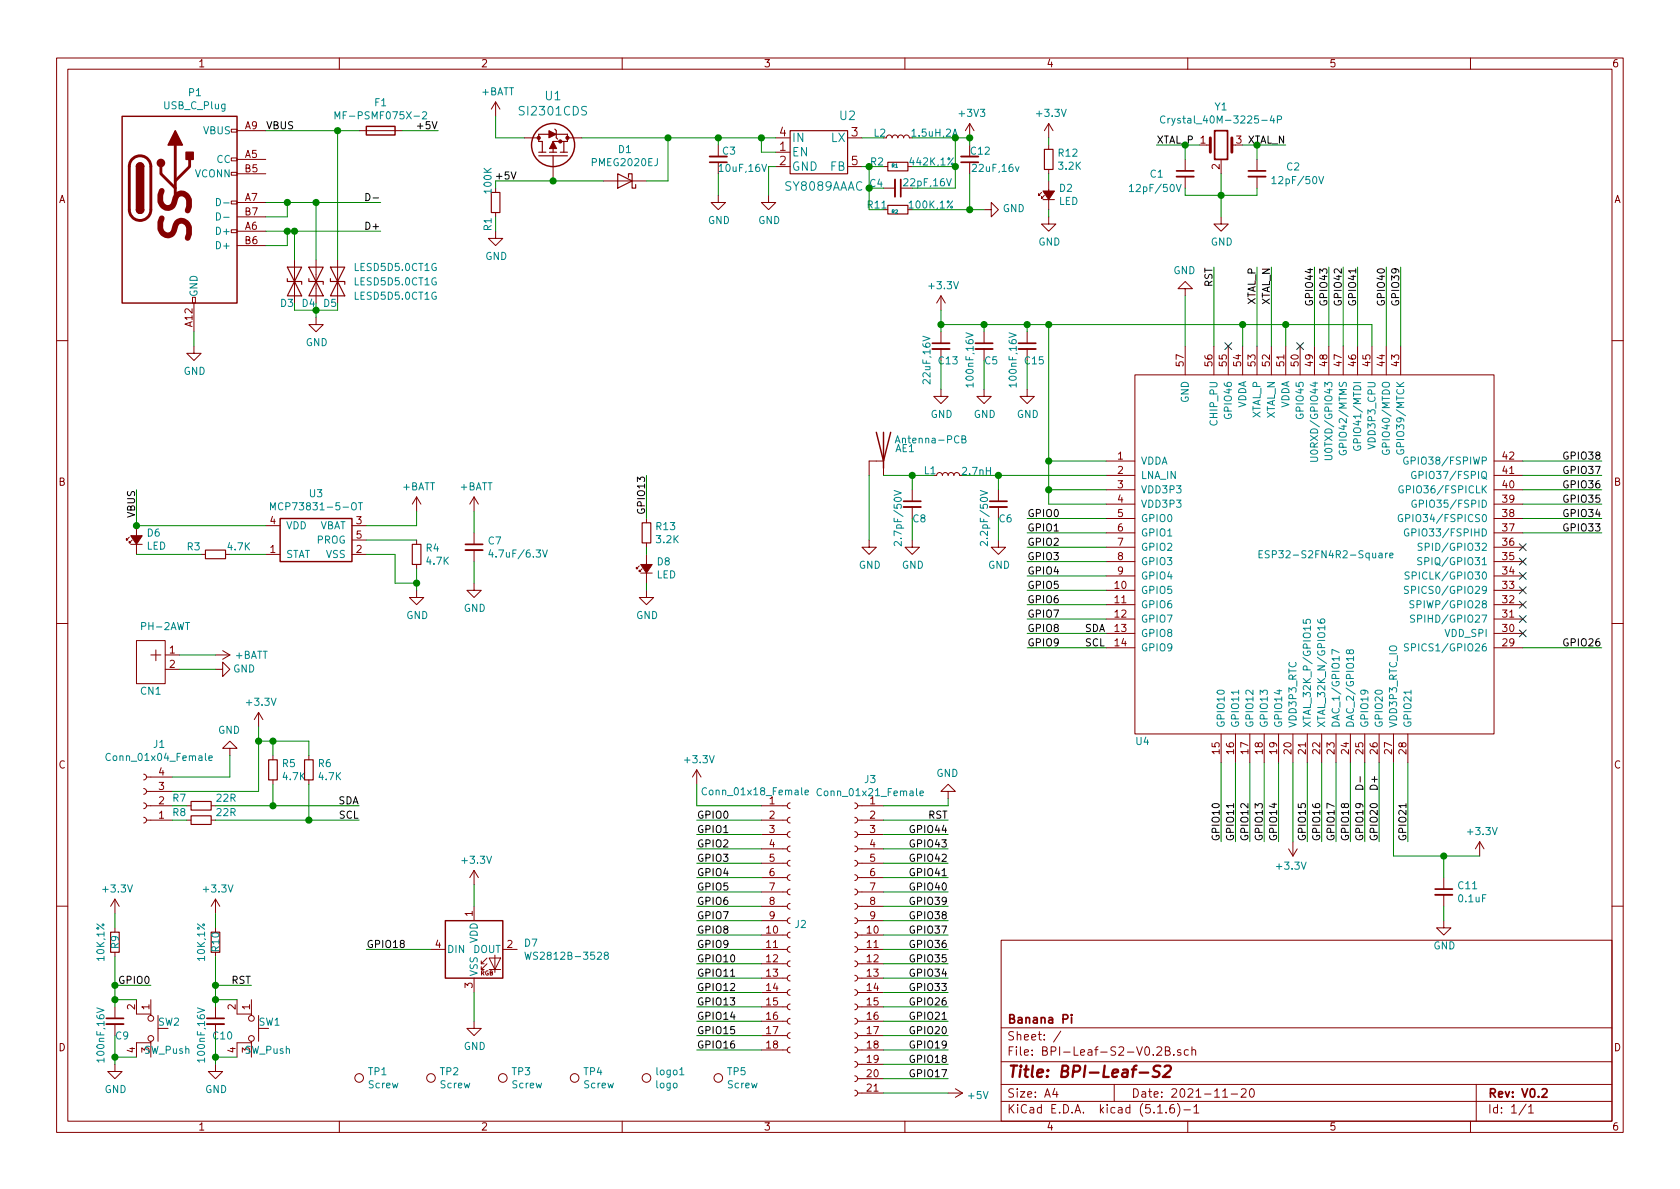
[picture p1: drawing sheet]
<svg xmlns="http://www.w3.org/2000/svg" width="297mm" height="210mm" viewBox="0 0 297 210" stroke-linecap="round" stroke-linejoin="round" font-family="sans-serif">
<g fill="none" stroke="#840000" stroke-width=".18">
<path d="M10 10.3h277v189.9h-277zM12 12.2h273v186.1h-273zM60 10.3v1.9M87.6 18l-.7 1.3M87.6 18v2.6M87.6 18l.8 1.3M110 10.3v1.9M160 10.3v1.9M210 10.3v1.9M260 10.3v1.9M40.9 35.6h1v.5h-1zM40.9 30.5h1v.5h-1z"/>
<path d="M40.9 27.9h1v.5h-1zM40.9 22.9h1v.5h-1zM41.9 23.1h5.1M41.9 28.2h5.1M41.9 35.8h5.1M41.9 30.7h5.1M41.9 38.3h5.1M63.5 23.1h7.6M87.6 33.3v.7M87.6 37.6v.7M92.7 24.4h2.5M97.8 29.5v2.5"/>
<path d="M100.3 24.4h2.6M106.7 32h7.6M127 34.5v1.3h1.3l-1.3 1.3-1.3-1.3h1.3M127 25.6v2.1M135.9 34.5v1.3h1.3l-1.3 1.3-1.3-1.3h1.3M137.2 29.5h2.5M137.2 24.4h2.5M137.2 26.9h2.5M149.9 29.5h2.5M149.9 24.4h2.5M156.2 29.5h.8M156.2 33.3h2"/>
<path d="M156.2 37.1h.8M156.7 24.4l.1-.4 .3-.1 .5 .1 .1 .4 .2-.4 .2-.1 .5 .1 .1 .4 .2-.4 .3-.1 .4 .1 .2 .4 .1-.4 .3-.1 .4 .1 .2 .4h.5M159.3 33.3h2M171.4 21.8l-.7 1.3M171.4 21.8v2.6M171.4 28.7v2M171.4 21.8l.8 1.3M174 37.1h1.3v-1.3l1.2 1.3-1.2 1.2v-1.2M184.1 34l-.5 .5v-.2v.2h.3M184.4 35.3h2M184.7 34.5l-.6 .5v-.2v.2h.3M185.4 38.3v1.3h1.3l-1.3 1.3-1.3-1.3h1.3"/>
<path d="M185.4 21.8l-.7 1.3M185.4 21.8v2.6M185.4 25.6v.8M185.4 30v.7M185.4 32v5.1M185.4 21.8l.8 1.3M209.5 28.2v2M209.5 31.2v2.1M213.4 25.6h.6M215.9 38.3v1.3h1.3l-1.3 1.3-1.3-1.3h1.3M215.9 28.2v2.5M217.8 25.6h.6"/>
<path d="M222.2 28.2v2M222.2 31.2v2.1M34 52.6h.5v1h-.5zM34.3 53.6v5.1M40.9 40.6h1v.5h-1zM41.9 40.9h5.1M41.9 43.4h5.1M52.1 46v7.6M55.9 56.1v1.3h1.2l-1.2 1.3-1.3-1.3h1.3M55.9 46v7.6M59.7 46v7.6M87.6 40.9v1.3h1.3l-1.3 1.2-1.2-1.2h1.2"/>
<path d="M166.4 52.3v2.6M166.4 58.7v2M166.4 52.3l-.8 1.3M166.4 52.3l.7 1.3M174 58.7v2M181.6 58.7v2M209.5 51h1.3l-1.3-1.2-1.2 1.2h1.2v1.3M10 60.2h2M34.3 61.2v1.3h1.3l-1.3 1.2-1.3-1.2h1.3M166.4 68.8v1.3h1.2l-1.2 1.3-1.3-1.3h1.3M166.4 61.7v2M174 68.8v1.3h1.3l-1.3 1.3-1.3-1.3h1.3"/>
<path d="M174 61.7v2M181.6 68.8v1.3h1.3l-1.3 1.3-1.3-1.3h1.3M181.6 61.7v2M200.7 66.3h63.5v63.5h-63.5zM209.5 61.2v5.1M214.6 61.2v5.1M217.2 61.2v5.1M219.7 61.2v5.1M222.2 61.2v5.1M224.8 61.2v5.1M227.3 61.2v5.1M229.9 61.2v5.1"/>
<path d="M232.4 61.2v5.1M234.9 61.2v5.1M237.5 61.2v5.1M240 61.2v5.1M242.6 61.2v5.1M245.1 61.2v5.1M247.6 61.2v5.1M285 60.2h2M22.9 95l-.5 .5v-.3v.3h.2M23.1 96.3h2M23.4 95.5l-.5 .5v-.2v.2h.2M24.1 93v5"/>
<path d="M35.6 98h.7M39.9 98h.7M47 98h2.5M47 93h2.5M62.2 98h2.6M62.2 93h2.6M62.2 95.5h2.6M73.7 87.9v2.5M73.7 95.5v.8M73.7 99.8v.8M73.7 87.9l-.8 1.2M73.7 87.9l.7 1.2"/>
<path d="M83.8 87.9l-.7 1.2M83.8 87.9v2.5M83.8 94.2v2.1M83.8 97.3v2M83.8 87.9l.8 1.2M114.3 91.7v.8M114.3 96v.8M114.3 98v5.1M153.7 81.5h1.2zM153.7 95.5v1.3h1.2l-1.2 1.2-1.3-1.2h1.3M153.7 81.5v2.6M154.9 81.5h1.3z"/>
<path d="M156.2 81.5v2.6M161.3 95.5v1.3h1.3l-1.3 1.2-1.3-1.2h1.3M161.3 86.6v2M161.3 89.7v2M165.6 84.1l.1-.4 .3-.1 .4 .1 .2 .4 .2-.4 .2-.1 .5 .1 .1 .4 .2-.4 .2-.1 .5 .1 .2 .4 .1-.4 .3-.1 .4 .1 .2 .4h.5M176.5 95.5v1.3h1.3l-1.3 1.2-1.2-1.2h1.2M176.5 86.6v2M176.5 89.7v2M195.6 84.1h5.1M195.6 81.5h5.1M195.6 86.6h5.1M195.6 99.3h5.1"/>
<path d="M195.6 96.8h5.1M195.6 94.2h5.1M195.6 91.7h5.1M195.6 89.1h5.1M264.2 84.1h5M264.2 81.5h5M264.2 86.6h5M264.2 99.3h5M264.2 96.8h5M264.2 94.2h5M264.2 91.7h5M264.2 89.1h5"/>
<path d="M10 110.3h2M24.1 113.3h5.1v7.6h-5.1zM26.7 115.8h1.7M27.6 114.9v1.9M29.2 115.8h2.5M29.2 118.4h2.5M38.1 118.4h1.3v-1.3l1.2 1.3-1.2 1.2v-1.2M38.1 115.8h2.5M39.4 115.1l1.2 .7M40.6 115.8l-1.2 .8M73.7 104.4v1.3h1.2l-1.2 1.2-1.3-1.2h1.3M83.8 103.1v1.3h1.3l-1.3 1.3-1.3-1.3h1.3"/>
<path d="M113 100.1l-.5 .5v-.3v.3h.3M113.3 101.3h2M113.5 100.6l-.5 .5v-.3v.3h.3M114.3 104.4v1.3h1.3l-1.3 1.2-1.3-1.2h1.3M195.6 104.4h5.1M195.6 106.9h5.1M195.6 109.5h5.1M195.6 112h5.1M195.6 114.5h5.1M195.6 101.8h5.1M264.2 104.4h5M264.2 106.9h5"/>
<path d="M264.2 109.5h5M264.2 112h5M264.2 114.5h5M264.2 101.8h5M285 110.3h2M25.4 136.9l.3 .1 .2 .3-.1 .4-.4 .2M25.4 139.4l.3 .2 .2 .2-.1 .5-.4 .2M25.9 137.4h4.6M25.9 139.9h4.6M40.6 132.3h1.3l-1.3-1.2-1.2 1.2h1.2v1.3M45.7 126l-.7 1.2M45.7 126v2.5"/>
<path d="M45.7 126l.8 1.2M48.3 133.6v.8M48.3 137.9v.8M54.6 133.6v.8M54.6 137.9v.8M123.2 136.1l-.8 1.3M123.2 136.1v2.6M123.2 136.1l.8 1.3M167.6 139.9h1.3l-1.3-1.2-1.2 1.2h1.2v1.3M215.9 129.8v5.1M218.4 129.8v5.1M221 129.8v5.1"/>
<path d="M223.5 129.8v5.1M226.1 129.8v5.1M228.6 129.8v5.1M231.1 129.8v5.1M233.7 129.8v5.1M236.2 129.8v5.1M238.8 129.8v5.1M241.3 129.8v5.1M243.8 129.8v5.1M246.4 129.8v5.1M248.9 129.8v5.1M20.3 159v2.5"/>
<path d="M20.3 159l-.7 1.3M20.3 159l.8 1.3M25.4 142l.3 .1 .2 .3-.1 .4-.4 .2M25.4 144.5l.3 .1 .2 .3-.1 .5-.4 .1M25.9 142.5h4.6M25.9 145h4.6M33 142.5h.8M33 145h.8M37.3 142.5h.8M37.3 145h.8M38.1 159v2.5M38.1 159l-.8 1.3"/>
<path d="M38.1 159l.8 1.3M83.8 153.9v2.6M83.8 153.9l-.7 1.3M83.8 153.9l.8 1.3M134.6 142.5h4.6M134.6 145h4.6M134.6 157.7h4.6M134.6 155.2h4.6M134.6 152.6h4.6M134.6 150.1h4.6M134.6 147.6h4.6M139.7 159.8l-.3 .1-.2 .3 .1 .4 .4 .2"/>
<path d="M139.7 157.2l-.3 .1-.2 .4 .1 .3 .4 .2M139.7 154.7l-.3 .1-.2 .3 .1 .4 .4 .2M139.7 152.1l-.3 .1-.2 .4 .1 .4 .4 .2M139.7 149.6l-.3 .1-.2 .3 .1 .4 .4 .2M139.7 147.1l-.3 .1-.2 .3 .1 .4 .4 .2M139.7 144.5l-.3 .1-.2 .4 .1 .3 .4 .2M139.7 142l-.3 .1-.2 .3 .1 .4 .4 .2M151.1 159.8l.4 .1 .1 .3-.1 .4-.4 .2M151.1 157.2l.4 .1 .1 .3-.1 .5-.4 .1M151.1 154.7l.4 .1 .1 .3-.1 .4-.4 .2M151.1 152.1l.4 .2 .1 .2-.1 .5-.4 .2M151.1 149.6l.4 .1 .1 .3-.1 .4-.4 .2"/>
<path d="M151.1 147.1l.4 .1 .1 .3-.1 .4-.4 .2M151.1 144.5l.4 .1 .1 .3-.1 .5-.4 .1M151.1 142l.4 .1 .1 .3-.1 .4-.4 .2M151.6 142.5h4.6M151.6 145h4.6M151.6 157.7h4.6M151.6 155.2h4.6M151.6 152.6h4.6M151.6 150.1h4.6M151.6 147.6h4.6M227.8 150.1l.8 1.3M228.6 148.8v2.6"/>
<path d="M229.4 150.1l-.8 1.3M255.3 155.2v2M255.3 158.2v2.1M261.6 148.8l-.7 1.3M261.6 148.8v2.6M261.6 148.8l.8 1.3M10 160.2h2M20.3 164.1v.7M20.3 168.4v.8M20.3 178v2.1M24.1 176.8v2.5h2.6v.3M26.7 176.8v2.5"/>
<path d="M27.9 179.6v4.5M38.1 164.1v.7M38.1 168.4v.8M38.1 178v2.1M41.9 176.8v2.5h2.5v.3M44.4 176.8v2.5M45.7 179.6v4.5M76.2 167.9h2.5M83.8 160.3v2.5M83.8 173v2.5M85.1 170.4h.5M86.1 170.4l-1 1v-.5"/>
<path d="M86.1 169.4l-1 1v-.5M86.5 169.4h2l-1 2zM86.5 171.4h2M87.5 168.9v3.1M88.9 167.9h2.5M134.6 170.4h4.6M134.6 167.9h4.6M134.6 178h4.6M134.6 175.5h4.6M134.6 173h4.6M134.6 165.3h4.6M134.6 162.8h4.6"/>
<path d="M134.6 160.3h4.6M139.7 177.5l-.3 .1-.2 .4 .1 .4 .4 .2M139.7 175l-.3 .1-.2 .3 .1 .4 .4 .2M139.7 172.5l-.3 .1-.2 .3 .1 .4 .4 .2M139.7 169.9l-.3 .1-.2 .4 .1 .3 .4 .2M139.7 167.4l-.3 .1-.2 .3 .1 .4 .4 .2M139.7 164.8l-.3 .1-.2 .4 .1 .4 .4 .2M139.7 162.3l-.3 .1-.2 .3 .1 .4 .4 .2M151.1 177.5l.4 .2 .1 .2-.1 .5-.4 .2M151.1 175l.4 .1 .1 .3-.1 .4-.4 .2M151.1 172.5l.4 .1 .1 .3-.1 .4-.4 .2M151.1 169.9l.4 .1 .1 .3-.1 .5-.4 .1"/>
<path d="M151.1 167.4l.4 .1 .1 .3-.1 .4-.4 .2M151.1 164.8l.4 .2 .1 .2-.1 .5-.4 .2M151.1 162.3l.4 .1 .1 .3-.1 .4-.4 .2M151.6 170.4h4.6M151.6 167.9h4.6M151.6 178h4.6M151.6 175.5h4.6M151.6 173h4.6M151.6 165.3h4.6M151.6 162.8h4.6M151.6 160.3h4.6M177 166.3h108v32h-108z"/>
<path d="M255.3 162.8v1.3h1.2l-1.2 1.2-1.3-1.2h1.3M285 160.2h2M20.3 188.2v1.3h1.3l-1.3 1.2-1.3-1.2h1.3M20.3 181.1v2M26.7 184.1v.3h-2.6v2.5M26.7 184.4v2.5M38.1 188.2v1.3h1.3l-1.3 1.2-1.3-1.2h1.3M38.1 181.1v2M44.4 184.1v.3h-2.5v2.5M44.4 184.4v2.5M60 198.3v1.9M83.8 180.6v1.3h1.3l-1.3 1.2-1.3-1.2h1.3"/>
<path d="M110 198.3v1.9M134.6 185.7h4.6M134.6 183.1h4.6M134.6 180.6h4.6M139.7 185.2l-.3 .1-.2 .3 .1 .4 .4 .2M139.7 182.6l-.3 .1-.2 .4 .1 .3 .4 .2M139.7 180.1l-.3 .1-.2 .3 .1 .4 .4 .2M151.1 192.8l.4 .1 .1 .3-.1 .4-.4 .2M151.1 190.2l.4 .2 .1 .2-.1 .5-.4 .2M151.1 187.7l.4 .1 .1 .3-.1 .4-.4 .2M151.1 185.2l.4 .1 .1 .3-.1 .4-.4 .2M151.1 182.6l.4 .1 .1 .3-.1 .5-.4 .1"/>
<path d="M151.1 180.1l.4 .1 .1 .3-.1 .4-.4 .2M151.6 193.3h4.6M151.6 190.7h4.6M151.6 188.2h4.6M151.6 185.7h4.6M151.6 183.1h4.6M151.6 180.6h4.6M160 198.3v1.9M167.6 193.3h2.6M168.9 192.5l1.3 .8M170.2 193.3l-1.3 .8M177 194.8h108"/>
<path d="M177 191.8h108M177 187.8h108M177 181.8h108M186.5 192.5l-.4 1h1M186.8 193v1M187.6 182.3l-1.3 2M197 191.8v3M204.5 185.3l.2-.2h.4l.2 .2 .1 .2-.9 1.1h.9M204.7 196.8h.8M206 185.8h.6l.2-.1v-.3l-.2-.3h-.6v1.5h.6l.3-.3a.41 .41 0 0 0-.3-.5M206.2 196.7v.1M207.5 195.3a.59 .59 0 0 0-.7 .7v.5l.2 .2 .4 .1 .2-.1 .1-.5-.2-.2-.4-.1-.3 .3"/>
<path d="M207.5 186.5v.1M208.2 195.1a1.71 1.71 0 0 1 0 2.3M208.8 185.7a.37 .37 0 0 0-.6 .1l.1 .2 .5 .2v.1l-.2 .3-.4-.1M209.3 196.3h1.2M210 198.3v1.9M210.1 185.7l-.4-.1-.3 .3 .1 .6 .2 .1 .4-.1M210.7 185.7h.1a.37 .37 0 0 1 .6 .1v.8M210.7 185.1v1.5M211.1 195.8l.4-.5v1.5M211.1 196.8h.9M216.2 194h.8M217.7 193.5h1.1"/>
<path d="M219.5 192.7l.2-.2h.3l.3 .2v.3v.2l-.9 .8h.9M221.1 192.6l.2-.1a.8 .8 0 0 1 .5 .8 .8 .8 0 0 1-.5 .7 1 1 0 0 1-.2-1.4zM260 198.3v1.9M261 191.8v6.5M269.8 195.2l-1.2 2M270.3 195.8l.4-.5v1.5M270.3 196.8h.8"/>
<circle cx="26.7" cy="180.1" r=".51"/>
<circle cx="26.7" cy="183.6" r=".51"/>
<circle cx="44.5" cy="183.6" r=".51"/>
<circle cx="44.5" cy="180.1" r=".51"/>
<circle cx="63.5" cy="190.6" r=".76"/>
<circle cx="76.2" cy="190.6" r=".76"/>
<circle cx="88.9" cy="190.6" r=".76"/>
<circle cx="101.6" cy="190.6" r=".76"/>
<circle cx="114.3" cy="190.6" r=".76"/>
<circle cx="127" cy="190.6" r=".76"/>
</g>
<g fill="none" stroke="#840000" stroke-width=".3">
<path d="M125.5 28.7h3M159.3 31.7v3.1M169.9 28.7h3.1M208 30.2h3.1M214.8 23.1h2.2v5.1h-2.2zM220.7 30.2h3.1M164.8 60.7h3.1M172.5 60.7h3M180.1 60.7h3M82.3 96.3h3M159.8 88.6h3M175 88.6h3.1"/>
<path d="M253.7 157.2h3.1M189.5 179.4v.2M189.5 179.9v1M18.8 180.1h3M36.6 180.1h3M188 180.2l.7-.1 .1-.2-.1-.3-.2-.2h-.5v1.5M272.7 192.7l.2-.2h.3l.3 .2v.3l-.9 1h.9"/>
</g>
<path d="M201.5 189.7h1.5M205.2 188.5a.84 .84 0 0 0-1.1 .1 .46 .46 0 0 0 .2 .8l.4 .1a.48 .48 0 0 1 .3 .5 .48 .48 0 0 1-.5 .4l-.7-.1M205.9 188.6l.3-.2h.5l.3 .2v.4l-.1 .3-1.3 1.1h1.2" fill="none" stroke="#840000" stroke-width=".41"/>
<g fill="none" stroke="#840000" stroke-width=".25">
<path d="M21.6 20.6h20.3v33h-20.3zM24.1 37.1a.63 .63 0 0 0 .7 .6 .63 .63 0 0 0 .6-.6M24.1 29.5a.63 .63 0 0 1 .7-.7 .63 .63 0 0 1 .6 .7M64.8 22.3h5v1.6h-5zM154.9 76.4l1.3 5.1 1.3-5.1M156.2 76.4v6.4M49.5 91.7h12.7v7.6h-12.7zM78.7 162.8h10.2v10.2h-10.2z"/>
<circle cx="97.8" cy="25.6" r="3.8"/>
</g>
<g fill="none" stroke="#008484" stroke-width=".18">
<path d="M74.7 19.9l.5-.1 .2 .3-.7 .9h.7M38.3 35.1a.64 .64 0 0 1 .7 .6 .64 .64 0 0 1-.7 .7zM38.3 37.6a.64 .64 0 0 1 .7 .7 .64 .64 0 0 1-.7 .6zM39.5 35.9h1M39.5 38.4h1M59.2 21v-1.2l.4 .9 .5-.9v1.2M199.7 33l.4-.4v1.3M199.7 33.9h.7M206 20.6a.6 .6 0 0 0-.9 .4 .6 .6 0 0 0 .6 .8l.3-.2M206.5 20.9v.9M206.9 20.9l-.4 .3M208 32.6l.4 1.3 .4-1.3"/>
<path d="M224.9 31.6l.3-.4v1.3M224.9 20.4l-.3 .9h.8M224.9 32.5h.7M225.2 20.9v.9M225.9 21.2l.6-.1v-.5l-.6-.1v1.3M233.2 31.2l.4 1.3 .4-1.3M170.8 58.8l1.3 .5-1.3 .4M178.4 58.8l1.3 .5-1.3 .4M158.3 78.3l.4-1.2 .4 1.2M170.1 77.7l.5-.1 .1-.2v-.2l-.6-.1v1.2h.5l.2-.2v-.2l-.3-.2M236.9 79.7a.59 .59 0 0 0 .5 .7 .59 .59 0 0 0 .6-.7l-.5-.1v.3M239.4 78.9a.59 .59 0 0 0 .6 .8 .59 .59 0 0 0 .5-.8h-.4v.2"/>
<path d="M244.5 79.6a.59 .59 0 0 0 .5 .8 .59 .59 0 0 0 .6-.8h-.5v.2M247 79.6a.59 .59 0 0 0 .6 .7 .59 .59 0 0 0 .6-.7l-.5-.1v.3M47.8 90.2v-1.3l.5 .9 .4-.9v1.3M63.4 88.9h.7M63.7 88.9v1.3M86.7 97.2l-.3 .9h.8M95.9 97.3l.5 1.2 .4-1.2M158.1 86.7l1.3 .5-1.3 .4M159.4 95.8v.7l-1-.7-.3 .2 .1 .5M173.3 86.7l1.3 .5-1.3 .4M174.6 95.8v.7l-.9-.7-.4 .2 .2 .5M222.6 98h.4"/>
<path d="M223.2 97.4h-.6v1.2h.6M224.4 97.5l-.5-.1-.2 .1v.4l.6 .2 .1 .3-.2 .2h-.5M231.7 80.8h1l.3 .3v.3l-.3 .2h-1M234.2 80.6h1.1l.2 .2v.2l-.2 .3h-1.1M245 97.8v.8M245.3 97.8l-.3 .2M245.7 98.2l.6-.1v-.2l-.4-.1-.2 .2 .1 .6h.5M247.9 91.1a.59 .59 0 0 0-.7 .5 .59 .59 0 0 0 .7 .6l.1-.5h-.2M248.1 86a.59 .59 0 0 0-.8 .5 .59 .59 0 0 0 .8 .6v-.5h-.2M248.9 80.9a.59 .59 0 0 0-.7 .6 .59 .59 0 0 0 .7 .5l.1-.4h-.3M249 93.6a.59 .59 0 0 0-.7 .6 .59 .59 0 0 0 .7 .5l.1-.4h-.3M250.3 83.4a.59 .59 0 0 0-.7 .6 .59 .59 0 0 0 .7 .6l.1-.5h-.3"/>
<path d="M250.4 88.5a.59 .59 0 0 0-.8 .6 .59 .59 0 0 0 .8 .6v-.5h-.2M251.4 98.7l-.5-.1-.3 .3 .2 .3 .5 .2v.3l-.2 .2-.5-.1M251.4 96.1h-.4l-.2 .1v.3l.5 .3 .1 .3-.2 .2h-.5M230.4 109.6v.6h.6l-.1-.1 .1-.5h.6l.1 .1-.1 .5M233 109.6l.1 .4 .4 .2 .6-.1 .1-.2v-.3l-.2-.2-.5 .2v.3l.2 .3M236.8 115.4l-1.3-.6v.9M238.6 115.1l.2-.2h.3l.2 .2v.4l-.5 .1-.1-.1-.2-.5h-.4l-.1 .4 .2 .2h.3l.1-.2M249 113.9l-.5-.1-.1 .2v.4l.6 .2v.3l-.2 .2h-.5M249 103.8l-.5-.1-.1 .1v.4l.6 .3v.2l-.2 .2h-.5M249.1 101.2l-.4-.1-.3 .3 .1 .3 .6 .2v.4l-.2 .1h-.5M250 106.3l-.5-.1-.2 .1 .1 .5 .5 .2 .1 .3-.2 .2-.5-.1M250.1 108.8h-.5l-.2 .2 .1 .3 .6 .2v.4l-.2 .1h-.5"/>
<path d="M19.5 133.3a.6 .6 0 0 0-.8 .5 .6 .6 0 0 0 .6 .7l.2-.1M36.9 134.1l.6-.1v-.3l-.4-.1-.2 .2 .1 .6h.5M124.9 139.4a.6 .6 0 0 0-.8 .4 .6 .6 0 0 0 .6 .8l.2-.2M145.2 139.6a.6 .6 0 0 0-.8 .4 .6 .6 0 0 0 .6 .7l.2-.1M219 122v.8M249.5 122v.8M142.3 140.1l.7-.1-.1-.2-.4-.1-.2 .2 .1 .6h.5M162.7 140.3l.6-.1-.1-.3h-.4l-.1 .1v.7h.5M17.1 178.2l1.3 .5-1.3 .4M34.9 178.2l1.3 .5-1.3 .4M92.8 168.4l.3 1.2 .2-.9 .3 .9 .3-1.2M107.1 168.9l-.3-.3 .3-.2h.2l.3 .2-.1 .2-.5 .2-.2 .2v.2l.3 .2h.3l.2-.2v-.2l-.3-.3"/>
<path d="M120.2 190.1h.7"/>
</g>
<g fill="none" stroke="#840000" stroke-width=".2">
<path d="M86.9 34h1.5v3.6h-1.5zM95.2 27.6h5.1M95.2 26.9h1.3M95.9 26.9v-1.9h-.7v-1.3h5.1v1.3h-2.5v1.9M97.2 26.9h1.2M97.8 27.6v1.9M98.1 22.8l.2 .3v1.3l.3 .2M99.1 26.9h1.2M99.7 25v1.9M109.2 30.7l2.6 1.3-2.6 1.3zM111.1 31.4v-.7h.7v2.6h.6v-.7M139.7 23.1h10.2v7.6h-10.2z"/>
<path d="M157 28.7h3.5v1.5h-3.5zM157 36.3h3.5v1.5h-3.5zM184.7 26.4h1.5v3.6h-1.5zM50.8 47.2h2.5l-1.2 2.6zM50.8 49.3v.5h2.5v.5M52.1 49.8l1.2 2.5h-2.5zM54.6 47.2h2.5l-1.2 2.6zM54.6 49.3v.5h2.5v.5M55.9 49.8l1.2 2.5h-2.5zM58.4 47.2h2.6l-1.3 2.6zM58.4 49.3v.5h2.6v.5M59.7 49.8l1.3 2.5h-2.6z"/>
<path d="M36.3 97.3h3.6v1.5h-3.6zM72.9 96.3h1.5v3.5h-1.5zM113.5 92.5h1.6v3.5h-1.6zM47.5 134.4h1.5v3.5h-1.5zM53.8 134.4h1.6v3.5h-1.6zM33.8 144.3h3.5v1.5h-3.5zM33.8 141.7h3.5v1.6h-3.5zM19.6 164.8h1.5v3.6h-1.5zM37.3 164.8h1.6v3.6h-1.6z"/>
</g>
<g fill="#840000" stroke="#840000" stroke-width=".18">
<path d="M23.1 94.7h2l-1 1.6z"/>
<path d="M113.3 99.8h2l-1 1.5z"/>
<path d="M97.8 25l.6 1.3h-1.2z"/>
<path d="M97.1 23.1l1.2 .6-1.2 .7z"/>
<path d="M184.4 33.8h2l-1 1.5z"/>
<circle cx="99.1" cy="25" r=".28"/>
<circle cx="100.3" cy="24.4" r=".28"/>
<circle cx="95.2" cy="24.4" r=".28"/>
</g>
<g fill="none" stroke="#840000" stroke-width=".33">
<path d="M125.5 27.7h3M158.2 31.7v3.1M169.9 27.7h3.1M208 31.2h3.1M220.7 31.2h3.1M164.8 61.7h3.1M172.5 61.7h3M180.1 61.7h3M82.3 97.3h3M159.8 89.7h3M175 89.7h3.1M253.7 158.2h3.1"/>
<path d="M18.8 181.1h3M36.6 181.1h3"/>
</g>
<path d="M23.3 28.2a1.9 1.9 0 0 1 2.1-.5 1.9 1.9 0 0 1 1.3 1.8v7.6a1.9 1.9 0 0 1-1.9 1.9 1.9 1.9 0 0 1-1.9-1.9v-7.8l.1-.5zM28.4 29.5v1.2l2.6 2.6M31 25.6v8.9M33.5 28.2v1.3l-2.5 2.5M214 24.4v2.5M217.8 24.4v2.5" fill="none" stroke="#840000" stroke-width=".51"/>
<g fill="#840000" stroke="#840000" stroke-width=".25">
<path d="M24.1 37.1h1.3a.63 .63 0 0 1-.6 .6 .63 .63 0 0 1-.7-.6z"/>
<path d="M24.3 29a.63 .63 0 0 1 .7-.1 .63 .63 0 0 1 .4 .6h-1.3z"/>
<path d="M24.1 29.5h1.3v7.6h-1.3z"/>
<path d="M32.9 26.9h1.3v1.3h-1.3z"/>
<path d="M31 23.1l1.3 2.5h-2.6z"/>
<circle cx="28.4" cy="28.8" r=".63"/>
</g>
<g fill="none" stroke="#008400" stroke-width=".18">
<path d="M47 23.1h16.5M47 35.8h20.3M50.8 35.8v2.5h-3.8M55.9 35.8v10.2M59.7 23.1v22.9M71.1 23.1h6.4M87.6 20.6v3.8h5.1M87.6 38.3v2.6M102.9 24.4h34.3M106.7 32h-19.1v1.3M118.1 24.4v7.6h-3.8M127 24.4v1.2"/>
<path d="M127 30.7v3.8M134.6 24.4v2.5h2.6M137.2 29.5h-1.3v5M152.4 29.5h1.3v7.6M152.4 24.4h3.8M161.3 29.5h7.6M161.3 24.4h10.1v1.2M161.3 37.1h12.7M168.9 24.4v8.9h-7.6M171.4 30.7v6.4M185.4 24.4v1.2M185.4 30.7v1.3"/>
<path d="M185.4 37.1v1.2M204.5 25.6h5v2.6M209.5 33.3v1.2h12.7v-1.2M215.9 30.7v7.6M227.3 25.6h-5.1v2.6M34.3 58.7v2.5M47 40.9h20.3M50.8 40.9v2.5h-3.8M52.1 40.9v5.1M52.1 54.9h7.6M55.9 54.9v1.2M166.4 57.4h76.2v3.8"/>
<path d="M166.4 54.9v3.8M174 57.4v1.3M181.6 57.4v1.3M185.4 57.4v31.7h10.2M209.5 52.3v8.9M214.6 47.2v14M219.7 57.4v3.8M222.2 47.2v14M224.8 47.2v14M227.3 57.4v3.8M232.4 47.2v14M234.9 47.2v14"/>
<path d="M237.5 47.2v14M240 47.2v14M245.1 47.2v14M247.6 47.2v14M166.4 63.7v5.1M174 63.7v5.1M181.6 63.7v5.1M24.1 86.6v6.4h22.9M24.1 98h11.5M40.6 98h6.4M64.8 98h5v5.1h3.9M64.8 95.5h8.9"/>
<path d="M73.7 90.4v2.6h-8.9M83.8 90.4v3.8M83.8 99.3v3.8M114.3 84.1v7.6M114.3 96.8v1.2M153.7 84.1v11.4M156.2 84.1h8.9M161.3 84.1v2.5M161.3 91.7v3.8M170.2 84.1h25.4M176.5 84.1v2.5M176.5 91.7v3.8"/>
<path d="M181.6 91.7h14M181.6 96.8h14M181.6 94.2h14M181.6 99.3h14M185.4 81.5h10.2M185.4 86.6h10.2M269.2 84.1h14M269.2 91.7h14M269.2 81.5h14M269.2 86.6h14M269.2 89.1h14M269.2 94.2h14"/>
<path d="M31.7 118.4h6.4M31.7 115.8h6.4M73.7 100.6v3.8M114.3 103.1v1.3M181.6 112h14M181.6 114.5h14M181.6 109.5h14M181.6 106.9h14M181.6 104.4h14M181.6 101.8h14M269.2 114.5h14M40.6 133.6v3.8h-10.1"/>
<path d="M45.7 128.5v11.4h-15.2M45.7 131.1h8.9v2.5M48.3 131.1v2.5M48.3 138.7v3.8M54.6 138.7v6.3M123.2 138.7v3.8h11.4M215.9 134.9v13.9M218.4 134.9v13.9M221 134.9v13.9M223.5 134.9v13.9M226.1 134.9v13.9M228.6 134.9v13.9"/>
<path d="M231.1 134.9v13.9M233.7 134.9v13.9M236.2 134.9v13.9M238.8 134.9v13.9M241.3 134.9v13.9M243.8 134.9v13.9M246.4 134.9v16.5h15.2M248.9 134.9v13.9M30.5 145h2.5M38.1 142.5h25.4M38.1 145h25.4M83.8 156.5v3.8"/>
<path d="M123.2 145h11.4M123.2 147.6h11.4M123.2 150.1h11.4M123.2 152.6h11.4M123.2 155.2h11.4M123.2 157.7h11.4M156.2 145h11.4M156.2 147.6h11.4M156.2 150.1h11.4M156.2 152.6h11.4M156.2 155.2h11.4M156.2 157.7h11.4"/>
<path d="M167.6 141.2v1.3h-11.4M255.3 151.4v3.8M20.3 161.5v2.6M20.3 169.2v8.8M20.3 174.2h6.4M20.3 176.8h3.8M38.1 174.2h6.3M38.1 176.8h3.8M38.1 161.5v2.6M38.1 169.2v8.8M64.8 167.9h11.4M83.8 175.5v5.1"/>
<path d="M123.2 170.4h11.4M123.2 178h11.4M123.2 175.5h11.4M123.2 173h11.4M123.2 160.3h11.4M123.2 167.9h11.4M123.2 165.3h11.4M123.2 162.8h11.4M156.2 170.4h11.4M156.2 178h11.4M156.2 175.5h11.4M156.2 173h11.4"/>
<path d="M156.2 160.3h11.4M156.2 167.9h11.4M156.2 165.3h11.4M156.2 162.8h11.4M255.3 160.3v2.5M20.3 183.1v5.1M20.3 186.9h3.8M38.1 186.9h3.8M38.1 183.1v5.1M123.2 185.7h11.4M123.2 183.1h11.4M123.2 180.6h11.4"/>
<path d="M156.2 185.7h11.4M156.2 183.1h11.4M156.2 193.3h11.4M156.2 180.6h11.4M156.2 188.2h11.4M156.2 190.7h11.4"/>
</g>
<path d="M64.7 34.2a.64 .64 0 0 1 .7 .6 .64 .64 0 0 1-.7 .7zM66 35h.9M239.9 139a.66 .66 0 0 1 .7-.1 .66 .66 0 0 1 .4 .7h-1.3zM240.5 137.3v1M218.1 142.1v.7M248.6 142.1v.7M129.2 172.6h.7" fill="none" stroke="#000" stroke-width=".18"/>
<g fill="#008400" stroke="#008400" stroke-width=".25">
<circle cx="153.7" cy="29.5" r=".51"/>
<circle cx="24.1" cy="93" r=".51"/>
<circle cx="171.5" cy="37.1" r=".51"/>
<circle cx="73.7" cy="103.1" r=".51"/>
<circle cx="20.3" cy="176.8" r=".51"/>
<circle cx="20.3" cy="174.2" r=".51"/>
<circle cx="38.1" cy="186.9" r=".51"/>
<circle cx="168.9" cy="24.4" r=".51"/>
<circle cx="48.3" cy="142.5" r=".51"/>
<circle cx="38.1" cy="176.8" r=".51"/>
<circle cx="45.7" cy="131.1" r=".51"/>
<circle cx="153.7" cy="33.3" r=".51"/>
<circle cx="215.9" cy="34.5" r=".51"/>
<circle cx="168.9" cy="29.5" r=".51"/>
<circle cx="48.3" cy="131.1" r=".51"/>
<circle cx="174" cy="57.4" r=".51"/>
<circle cx="97.8" cy="32" r=".51"/>
<circle cx="52.1" cy="40.9" r=".51"/>
<circle cx="55.9" cy="35.8" r=".51"/>
<circle cx="161.3" cy="84.1" r=".51"/>
<circle cx="50.8" cy="35.8" r=".51"/>
<circle cx="227.3" cy="57.4" r=".51"/>
<circle cx="59.7" cy="23.1" r=".51"/>
<circle cx="185.4" cy="86.6" r=".51"/>
<circle cx="54.6" cy="145" r=".51"/>
<circle cx="185.4" cy="57.4" r=".51"/>
<circle cx="219.7" cy="57.4" r=".51"/>
<circle cx="166.4" cy="57.4" r=".51"/>
<circle cx="50.8" cy="40.9" r=".51"/>
<circle cx="185.4" cy="81.5" r=".51"/>
<circle cx="255.3" cy="151.4" r=".51"/>
<circle cx="176.5" cy="84.1" r=".51"/>
<circle cx="134.6" cy="24.4" r=".51"/>
<circle cx="171.5" cy="24.4" r=".51"/>
<circle cx="181.6" cy="57.4" r=".51"/>
<circle cx="127" cy="24.4" r=".51"/>
<circle cx="55.9" cy="54.9" r=".51"/>
<circle cx="20.3" cy="186.9" r=".51"/>
<circle cx="118.1" cy="24.4" r=".51"/>
<circle cx="38.1" cy="174.2" r=".51"/>
</g>
<g fill="none" stroke="#000084" stroke-width=".18">
<path d="M216.6 60.6l1.2 1.2M217.8 60.6l-1.2 1.2M229.3 60.6l1.2 1.2M230.5 60.6l-1.2 1.2M268.6 98.7l1.2 1.2M268.6 96.2l1.2 1.2M269.8 98.7l-1.2 1.2M269.8 96.2l-1.2 1.2M268.6 111.4l1.2 1.2M268.6 103.8l1.2 1.2M268.6 101.2l1.2 1.3M268.6 108.9l1.2 1.2"/>
<path d="M268.6 106.3l1.2 1.2M269.8 111.4l-1.2 1.2M269.8 103.8l-1.2 1.2M269.8 101.2l-1.2 1.3M269.8 108.9l-1.2 1.2M269.8 106.3l-1.2 1.2"/>
</g>
<text font-size="7.1" fill="#840000" x="33.7" y="42.4" transform="rotate(-90 33.7 42.4)">SS</text>
<text font-size="2.8" fill="#840000" x="178" y="190.5">Title: BPI-Leaf-S2</text>
<g font-size="2.1" fill="#008484">
<text x="96.4" y="17.7">U1</text>
<text x="92.2" y="20.4">SI2301CDS</text>
<text x="148.5" y="21.2">U2</text>
<text x="140" y="27.7">EN</text>
<text x="140" y="25.1">IN</text>
<text x="146.9" y="25.1">LX</text>
<text x="138.8" y="33.7">SY8089AAAC</text>
<text x="140" y="30.2">GND</text>
<text x="146.8" y="30.2">FB</text>
</g>
<g font-size="2.1" fill="#840000">
<text x="137.8" y="26.7">1</text>
<text x="137.8" y="29.2">2</text>
<text x="137.8" y="24.1">4</text>
<text x="150.5" y="24.1">3</text>
<text x="150.5" y="29.2">5</text>
<text x="178" y="184">Sheet: /</text>
<text x="178" y="181">Banana Pi</text>
<text x="178" y="186.7">File: BPI-Leaf-S2-V0.2B.sch</text>
<text x="178" y="196.9">KiCad E.D.A. kicad (5.1.6)-1</text>
<text x="178" y="194.1">Size: A4</text>
<text x="200" y="194.1">Date: 2021-11-20</text>
<text x="263" y="194.1">Rev: V0.2</text>
<text x="263" y="196.9">Id: 1/1</text>
</g>
<g font-size="1.8" fill="#840000">
<text x="35" y="11.9">1</text>
<text x="85" y="11.9">2</text>
<text x="135" y="11.9">3</text>
<text x="185" y="11.9">4</text>
<text x="235" y="11.9">5</text>
<text x="285" y="11.9">6</text>
<text x="43.3" y="22.9">A9</text>
<text x="43.3" y="27.9">A5</text>
<text x="215.6" y="29.9" transform="rotate(-90 215.6 29.9)">2</text>
<text x="10.4" y="35.9">A</text>
<text x="43.3" y="35.6">A7</text>
<text x="43.3" y="30.5">B5</text>
<text x="285.4" y="35.9">A</text>
<text x="43.3" y="40.6">A6</text>
<text x="43.3" y="38.1">B7</text>
<text x="43.3" y="43.2">B6</text>
<text x="34" y="57.8" transform="rotate(-90 34 57.8)">A12</text>
<text x="209.3" y="64.7" transform="rotate(-90 209.3 64.7)">57</text>
<text x="214.4" y="64.7" transform="rotate(-90 214.4 64.7)">56</text>
<text x="216.9" y="64.7" transform="rotate(-90 216.9 64.7)">55</text>
<text x="219.5" y="64.7" transform="rotate(-90 219.5 64.7)">54</text>
<text x="222" y="64.7" transform="rotate(-90 222 64.7)">53</text>
<text x="224.5" y="64.7" transform="rotate(-90 224.5 64.7)">52</text>
<text x="227.1" y="64.7" transform="rotate(-90 227.1 64.7)">51</text>
<text x="229.6" y="64.7" transform="rotate(-90 229.6 64.7)">50</text>
<text x="232.2" y="64.7" transform="rotate(-90 232.2 64.7)">49</text>
<text x="234.7" y="64.7" transform="rotate(-90 234.7 64.7)">48</text>
<text x="237.2" y="64.7" transform="rotate(-90 237.2 64.7)">47</text>
<text x="239.8" y="64.7" transform="rotate(-90 239.8 64.7)">46</text>
<text x="242.3" y="64.7" transform="rotate(-90 242.3 64.7)">45</text>
<text x="244.9" y="64.7" transform="rotate(-90 244.9 64.7)">44</text>
<text x="247.4" y="64.7" transform="rotate(-90 247.4 64.7)">43</text>
<text x="197.6" y="81.3">1</text>
<text x="197.6" y="83.8">2</text>
<text x="265.7" y="83.8">41</text>
<text x="265.7" y="81.3">42</text>
<text x="10.4" y="85.9">B</text>
<text x="197.6" y="86.4">3</text>
<text x="197.6" y="88.9">4</text>
<text x="265.7" y="88.9">39</text>
<text x="265.7" y="86.4">40</text>
<text x="285.4" y="85.9">B</text>
<text x="47.8" y="92.7">4</text>
<text x="63" y="92.7">3</text>
<text x="63" y="95.2">5</text>
<text x="197.6" y="91.4">5</text>
<text x="197.6" y="94">6</text>
<text x="265.7" y="94">37</text>
<text x="265.7" y="91.4">38</text>
<text x="47.8" y="97.8">1</text>
<text x="63" y="97.8">2</text>
<text x="197.6" y="96.5">7</text>
<text x="197.6" y="99.1">8</text>
<text x="197.6" y="101.6">9</text>
<text x="265.7" y="101.6">34</text>
<text x="265.7" y="99.1">35</text>
<text x="265.7" y="96.5">36</text>
<text x="197.2" y="104.1">10</text>
<text x="197.2" y="106.7">11</text>
<text x="265.7" y="106.7">32</text>
<text x="265.7" y="104.1">33</text>
<text x="197.2" y="109.2">12</text>
<text x="197.2" y="111.8">13</text>
<text x="265.7" y="111.8">30</text>
<text x="265.7" y="109.2">31</text>
<text x="30" y="115.6">1</text>
<text x="30" y="118.1">2</text>
<text x="197.2" y="114.3">14</text>
<text x="265.7" y="114.3">29</text>
<text x="10.4" y="135.9">C</text>
<text x="28.1" y="137.2">4</text>
<text x="215.6" y="133.3" transform="rotate(-90 215.6 133.3)">15</text>
<text x="218.2" y="133.3" transform="rotate(-90 218.2 133.3)">16</text>
<text x="220.7" y="133.3" transform="rotate(-90 220.7 133.3)">17</text>
<text x="223.3" y="133.3" transform="rotate(-90 223.3 133.3)">18</text>
<text x="225.8" y="133.3" transform="rotate(-90 225.8 133.3)">19</text>
<text x="228.3" y="133.3" transform="rotate(-90 228.3 133.3)">20</text>
<text x="230.9" y="133.3" transform="rotate(-90 230.9 133.3)">21</text>
<text x="233.4" y="133.3" transform="rotate(-90 233.4 133.3)">22</text>
<text x="236" y="133.3" transform="rotate(-90 236 133.3)">23</text>
<text x="238.5" y="133.3" transform="rotate(-90 238.5 133.3)">24</text>
<text x="241" y="133.3" transform="rotate(-90 241 133.3)">25</text>
<text x="243.6" y="133.3" transform="rotate(-90 243.6 133.3)">26</text>
<text x="246.1" y="133.3" transform="rotate(-90 246.1 133.3)">27</text>
<text x="248.7" y="133.3" transform="rotate(-90 248.7 133.3)">28</text>
<text x="285.4" y="135.9">C</text>
<text x="28.1" y="142.2">2</text>
<text x="28.1" y="139.7">3</text>
<text x="136" y="142.2">1</text>
<text x="153.8" y="142.2">1</text>
<text x="28.1" y="144.8">1</text>
<text x="136" y="144.8">2</text>
<text x="136" y="147.3">3</text>
<text x="136" y="149.9">4</text>
<text x="153.8" y="144.8">2</text>
<text x="153.8" y="147.3">3</text>
<text x="153.8" y="149.9">4</text>
<text x="136" y="152.4">5</text>
<text x="136" y="154.9">6</text>
<text x="153.8" y="152.4">5</text>
<text x="153.8" y="154.9">6</text>
<text x="136" y="157.5">7</text>
<text x="136" y="160">8</text>
<text x="153.8" y="157.5">7</text>
<text x="153.8" y="160">8</text>
<text x="77" y="167.6">4</text>
<text x="83.6" y="162" transform="rotate(-90 83.6 162)">1</text>
<text x="89.7" y="167.6">2</text>
<text x="135.6" y="165.1">10</text>
<text x="135.6" y="167.6">11</text>
<text x="136" y="162.6">9</text>
<text x="153.3" y="165.1">10</text>
<text x="153.3" y="167.6">11</text>
<text x="153.8" y="162.6">9</text>
<text x="135.6" y="170.2">12</text>
<text x="135.6" y="172.7">13</text>
<text x="153.3" y="170.2">12</text>
<text x="153.3" y="172.7">13</text>
<text x="23.9" y="178.5" transform="rotate(-90 23.9 178.5)">2</text>
<text x="26.4" y="178.5" transform="rotate(-90 26.4 178.5)">1</text>
<text x="41.7" y="178.5" transform="rotate(-90 41.7 178.5)">2</text>
<text x="44.2" y="178.5" transform="rotate(-90 44.2 178.5)">1</text>
<text x="83.6" y="174.7" transform="rotate(-90 83.6 174.7)">3</text>
<text x="135.6" y="175.3">14</text>
<text x="135.6" y="177.8">15</text>
<text x="153.3" y="175.3">14</text>
<text x="153.3" y="177.8">15</text>
<text x="10.4" y="185.9">D</text>
<text x="135.6" y="180.3">16</text>
<text x="135.6" y="182.9">17</text>
<text x="135.6" y="185.4">18</text>
<text x="153.3" y="180.3">16</text>
<text x="153.3" y="182.9">17</text>
<text x="153.3" y="185.4">18</text>
<text x="285.4" y="185.9">D</text>
<text x="23.9" y="186.2" transform="rotate(-90 23.9 186.2)">4</text>
<text x="41.7" y="186.2" transform="rotate(-90 41.7 186.2)">4</text>
<text x="153.3" y="188">19</text>
<text x="153.3" y="190.5">20</text>
<text x="153.3" y="193">21</text>
<text x="35" y="199.9">1</text>
<text x="85" y="199.9">2</text>
<text x="135" y="199.9">3</text>
<text x="185" y="199.9">4</text>
<text x="235" y="199.9">5</text>
<text x="285" y="199.9">6</text>
</g>
<g font-size="1.8" fill="#008484">
<text x="33.4" y="17">P1</text>
<text x="85.1" y="16.9">+BATT</text>
<text x="29.1" y="19.3">USB_C_Plug</text>
<text x="36" y="23.7">VBUS</text>
<text x="60.4" y="21.1">MF-PSMF075X-2</text>
<text x="66.3" y="18.8">F1</text>
<text x="169.7" y="20.7">+3V3</text>
<text x="183.5" y="20.7">+3.3V</text>
<text x="207.1" y="21.8">Crystal_40M-3225-4P</text>
<text x="214.8" y="19.5">Y1</text>
<text x="38.3" y="28.8">CC</text>
<text x="104.9" y="29.4">PMEG2020EJ</text>
<text x="109.4" y="27.1">D1</text>
<text x="127.8" y="27.4">C3</text>
<text x="154.6" y="24.2">L2</text>
<text x="161.1" y="29.3">442K,1%</text>
<text x="161.4" y="24.2">1.5uH,2A</text>
<text x="171.7" y="27.4">C12</text>
<text x="187.2" y="27.7">R12</text>
<text x="34.5" y="31.4">VCONN</text>
<text x="86.9" y="34.1" transform="rotate(-90 86.9 34.1)">100K</text>
<text x="127.4" y="30.4">10uF,16V</text>
<text x="160.1" y="32.9">22pF,16V</text>
<text x="172.2" y="30.4">22uF,16v</text>
<text x="187.3" y="30">3.2K</text>
<text x="187.4" y="33.9">D2</text>
<text x="200.3" y="34">12pF/50V</text>
<text x="203.4" y="31.4">C1</text>
<text x="225.5" y="32.6">12pF/50V</text>
<text x="227.5" y="30.1">C2</text>
<text x="38.6" y="41.5">D+</text>
<text x="86.9" y="40.8" transform="rotate(-90 86.9 40.8)">R1</text>
<text x="125.2" y="39.6">GND</text>
<text x="134.1" y="39.6">GND</text>
<text x="161" y="36.9">100K,1%</text>
<text x="177.3" y="37.5">GND</text>
<text x="187.2" y="36.2">LED</text>
<text x="38.6" y="44.1">D+</text>
<text x="62.9" y="47.9">LESD5D5.0CT1G</text>
<text x="85.8" y="46">GND</text>
<text x="183.6" y="43.4">GND</text>
<text x="214.1" y="43.4">GND</text>
<text x="34.9" y="52.6" transform="rotate(-90 34.9 52.6)">GND</text>
<text x="62.9" y="53">LESD5D5.0CT1G</text>
<text x="62.9" y="50.5">LESD5D5.0CT1G</text>
<text x="164.4" y="51.1">+3.3V</text>
<text x="207.5" y="48.5">GND</text>
<text x="54.1" y="61.2">GND</text>
<text x="166" y="64.4">C13</text>
<text x="174.1" y="64.4">C5</text>
<text x="181.3" y="64.4">C15</text>
<text x="32.5" y="66.3">GND</text>
<text x="164.5" y="67.6" transform="rotate(-90 164.5 67.6)">22uF,16V</text>
<text x="172.1" y="68.1" transform="rotate(-90 172.1 68.1)">100nF,16V</text>
<text x="179.8" y="68.1" transform="rotate(-90 179.8 68.1)">100nF,16V</text>
<text x="210.2" y="71.2" transform="rotate(-90 210.2 71.2)">GND</text>
<text x="164.5" y="73.9">GND</text>
<text x="172.2" y="73.9">GND</text>
<text x="179.8" y="73.9">GND</text>
<text x="215.3" y="75" transform="rotate(-90 215.3 75)">CHIP_PU</text>
<text x="217.8" y="73.7" transform="rotate(-90 217.8 73.7)">GPIO46</text>
<text x="220.3" y="72.3" transform="rotate(-90 220.3 72.3)">VDDA</text>
<text x="222.9" y="74.1" transform="rotate(-90 222.9 74.1)">XTAL_P</text>
<text x="225.4" y="74.2" transform="rotate(-90 225.4 74.2)">XTAL_N</text>
<text x="228" y="72.3" transform="rotate(-90 228 72.3)">VDDA</text>
<text x="230.5" y="73.7" transform="rotate(-90 230.5 73.7)">GPIO45</text>
<text x="158.3" y="80">AE1</text>
<text x="158.9" y="78.4">Antenna-PCB</text>
<text x="163.4" y="83.9">L1</text>
<text x="170.3" y="84">2.7nH</text>
<text x="201.7" y="82.2">VDDA</text>
<text x="233" y="80.2" transform="rotate(-90 233 80.2)">U0RXD/GPIO44</text>
<text x="235.6" y="80" transform="rotate(-90 235.6 80)">U0TXD/GPIO43</text>
<text x="238.1" y="79.4" transform="rotate(-90 238.1 79.4)">GPIO42/MTMS</text>
<text x="240.7" y="78.5" transform="rotate(-90 240.7 78.5)">GPIO41/MTDI</text>
<text x="243.2" y="78.9" transform="rotate(-90 243.2 78.9)">VDD3P3_CPU</text>
<text x="245.7" y="79.4" transform="rotate(-90 245.7 79.4)">GPIO40/MTDO</text>
<text x="248.3" y="79.3" transform="rotate(-90 248.3 79.3)">GPIO39/MTCK</text>
<text x="249.5" y="82.2">GPIO38/FSPIWP</text>
<text x="54.8" y="87.9">U3</text>
<text x="71.2" y="86.7">+BATT</text>
<text x="81.3" y="86.7">+BATT</text>
<text x="201.7" y="84.7">LNA_IN</text>
<text x="201.7" y="87.2">VDD3P3</text>
<text x="201.7" y="89.8">VDD3P3</text>
<text x="248.7" y="87.2">GPIO36/FSPICLK</text>
<text x="251" y="84.7">GPIO37/FSPIQ</text>
<text x="251.1" y="89.8">GPIO35/FSPID</text>
<text x="26.1" y="94.9">D6</text>
<text x="49.1" y="90.2">MCP73831-5-OT</text>
<text x="50.5" y="93.6">VDD</text>
<text x="56.4" y="93.6">VBAT</text>
<text x="116.1" y="93.7">R13</text>
<text x="159.4" y="95.8" transform="rotate(-90 159.4 95.8)">2.7pF/50V</text>
<text x="161.4" y="92.4">C8</text>
<text x="174.7" y="95.8" transform="rotate(-90 174.7 95.8)">2.2pF/50V</text>
<text x="176.7" y="92.4">C6</text>
<text x="201.7" y="92.3">GPIO0</text>
<text x="201.7" y="94.9">GPIO1</text>
<text x="248.9" y="92.3">GPIO34/FSPICS0</text>
<text x="249.8" y="94.9">GPIO33/FSPIHD</text>
<text x="25.9" y="97.2">LED</text>
<text x="33.1" y="97.3">R3</text>
<text x="40.4" y="97.3">4.7K</text>
<text x="50.5" y="98.7">STAT</text>
<text x="56" y="96.1">PROG</text>
<text x="57.7" y="98.7">VSS</text>
<text x="75.4" y="97.6">R4</text>
<text x="75.5" y="99.9">4.7K</text>
<text x="86.4" y="96.3">C7</text>
<text x="87.2" y="98.6">4.7uF/6.3V</text>
<text x="116.2" y="96.1">3.2K</text>
<text x="116.2" y="100">D8</text>
<text x="151.8" y="100.6">GND</text>
<text x="159.5" y="100.6">GND</text>
<text x="174.7" y="100.6">GND</text>
<text x="201.7" y="97.4">GPIO2</text>
<text x="201.7" y="99.9">GPIO3</text>
<text x="224.2" y="98.7">ESP32-S2FN4R2-Square</text>
<text x="252" y="99.9">SPIQ/GPIO31</text>
<text x="252.1" y="97.4">SPID/GPIO32</text>
<text x="116.1" y="102.3">LED</text>
<text x="201.7" y="105">GPIO5</text>
<text x="201.7" y="107.6">GPIO6</text>
<text x="201.7" y="102.5">GPIO4</text>
<text x="249.8" y="102.5">SPICLK/GPIO30</text>
<text x="250" y="105">SPICS0/GPIO29</text>
<text x="250.6" y="107.6">SPIWP/GPIO28</text>
<text x="25.2" y="111.4">PH-2AWT</text>
<text x="71.8" y="109.5">GND</text>
<text x="82" y="108.2">GND</text>
<text x="112.5" y="109.5">GND</text>
<text x="201.7" y="110.1">GPIO7</text>
<text x="201.7" y="112.6">GPIO8</text>
<text x="250.9" y="110.1">SPIHD/GPIO27</text>
<text x="255.6" y="112.6">VDD_SPI</text>
<text x="41.2" y="118.9">GND</text>
<text x="41.6" y="116.5">+BATT</text>
<text x="201.7" y="115.2">GPIO9</text>
<text x="250" y="115.2">SPICS1/GPIO26</text>
<text x="24.9" y="122.9">CN1</text>
<text x="43.8" y="124.8">+3.3V</text>
<text x="38.6" y="129.8">GND</text>
<text x="200.9" y="131.7">U4</text>
<text x="216.5" y="128.8" transform="rotate(-90 216.5 128.8)">GPIO10</text>
<text x="219.1" y="128.8" transform="rotate(-90 219.1 128.8)">GPIO11</text>
<text x="221.6" y="128.8" transform="rotate(-90 221.6 128.8)">GPIO12</text>
<text x="224.2" y="128.8" transform="rotate(-90 224.2 128.8)">GPIO13</text>
<text x="226.7" y="128.8" transform="rotate(-90 226.7 128.8)">GPIO14</text>
<text x="229.2" y="128.8" transform="rotate(-90 229.2 128.8)">VDD3P3_RTC</text>
<text x="231.8" y="128.8" transform="rotate(-90 231.8 128.8)">XTAL_32K_P/GPIO15</text>
<text x="234.3" y="128.8" transform="rotate(-90 234.3 128.8)">XTAL_32K_N/GPIO16</text>
<text x="236.9" y="128.8" transform="rotate(-90 236.9 128.8)">DAC_1/GPIO17</text>
<text x="239.4" y="128.8" transform="rotate(-90 239.4 128.8)">DAC_2/GPIO18</text>
<text x="241.9" y="128.8" transform="rotate(-90 241.9 128.8)">GPIO19</text>
<text x="244.5" y="128.8" transform="rotate(-90 244.5 128.8)">GPIO20</text>
<text x="247" y="128.8" transform="rotate(-90 247 128.8)">VDD3P3_RTC_IO</text>
<text x="249.6" y="128.8" transform="rotate(-90 249.6 128.8)">GPIO21</text>
<text x="19.4" y="134.6">Conn_01x04_Female</text>
<text x="27.2" y="132.3">J1</text>
<text x="50" y="135.7">R5</text>
<text x="50.1" y="138">4.7K</text>
<text x="56.3" y="135.7">R6</text>
<text x="56.5" y="138">4.7K</text>
<text x="121.2" y="135">+3.3V</text>
<text x="165.6" y="137.4">GND</text>
<text x="30.6" y="141.8">R7</text>
<text x="38.4" y="141.8">22R</text>
<text x="124.8" y="140.6">Conn_01x18_Female</text>
<text x="145.1" y="140.8">Conn_01x21_Female</text>
<text x="152.9" y="138.5">J3</text>
<text x="38.4" y="144.3">22R</text>
<text x="259.7" y="147.7">+3.3V</text>
<text x="81.9" y="152.7">+3.3V</text>
<text x="225.9" y="153.8">+3.3V</text>
<text x="18.4" y="157.8">+3.3V</text>
<text x="36.1" y="157.8">+3.3V</text>
<text x="257.9" y="157.2">C11</text>
<text x="258" y="159.6">0.1uF</text>
<text x="21" y="167.7" transform="rotate(-90 21 167.7)">R9</text>
<text x="84.5" y="166.8" transform="rotate(-90 84.5 166.8)">VDD</text>
<text x="92.8" y="167.4">D7</text>
<text x="140.6" y="164.1">J2</text>
<text x="253.4" y="167.9">GND</text>
<text x="18.5" y="169.8" transform="rotate(-90 18.5 169.8)">10K,1%</text>
<text x="36.2" y="169.8" transform="rotate(-90 36.2 169.8)">10K,1%</text>
<text x="38.8" y="168.2" transform="rotate(-90 38.8 168.2)">R10</text>
<text x="79" y="168.5">DIN</text>
<text x="83.6" y="168.5">DOUT</text>
<text x="84.5" y="172.7" transform="rotate(-90 84.5 172.7)">VSS</text>
<text x="94" y="169.7">WS2812B-3528</text>
<text x="20.5" y="183.8">C9</text>
<text x="28" y="181.4">SW2</text>
<text x="37.7" y="183.8">C10</text>
<text x="45.8" y="181.4">SW1</text>
<text x="82" y="185.7">GND</text>
<text x="18.5" y="187.5" transform="rotate(-90 18.5 187.5)">100nF,16V</text>
<text x="25.5" y="186.4">SW_Push</text>
<text x="26.4" y="186.2" transform="rotate(-90 26.4 186.2)">3</text>
<text x="36.2" y="187.5" transform="rotate(-90 36.2 187.5)">100nF,16V</text>
<text x="43.3" y="186.4">SW_Push</text>
<text x="44.2" y="186.2" transform="rotate(-90 44.2 186.2)">3</text>
<text x="65.2" y="190.1">TP1</text>
<text x="77.9" y="190.1">TP2</text>
<text x="90.6" y="190.1">TP3</text>
<text x="103.3" y="190.1">TP4</text>
<text x="116.2" y="190.1">logo1</text>
<text x="128.7" y="190.1">TP5</text>
<text x="18.5" y="193.3">GND</text>
<text x="36.3" y="193.3">GND</text>
<text x="65.2" y="192.5">Screw</text>
<text x="77.9" y="192.5">Screw</text>
<text x="90.6" y="192.5">Screw</text>
<text x="103.3" y="192.5">Screw</text>
<text x="116.1" y="192.5">logo</text>
<text x="128.7" y="192.5">Screw</text>
<text x="171.3" y="194.4">+5V</text>
</g>
<g font-size="1.8">
<text x="47.2" y="22.9">VBUS</text>
<text x="74.3" y="22.9">+5V</text>
<text x="88.2" y="31.7">+5V</text>
<text x="65" y="40.6">D+</text>
<text x="214.4" y="50.8" transform="rotate(-90 214.4 50.8)">RST</text>
<text x="232.2" y="53.6" transform="rotate(-90 232.2 53.6)">GPIO44</text>
<text x="234.7" y="53.6" transform="rotate(-90 234.7 53.6)">GPIO43</text>
<text x="237.2" y="53.6" transform="rotate(-90 237.2 53.6)">GPIO42</text>
<text x="239.8" y="53.6" transform="rotate(-90 239.8 53.6)">GPIO41</text>
<text x="244.9" y="53.6" transform="rotate(-90 244.9 53.6)">GPIO40</text>
<text x="247.4" y="53.6" transform="rotate(-90 247.4 53.6)">GPIO39</text>
<text x="222" y="54" transform="rotate(-90 222 54)">XTAL_P</text>
<text x="224.5" y="54.1" transform="rotate(-90 224.5 54.1)">XTAL_N</text>
<text x="276.8" y="83.8">GPIO37</text>
<text x="276.8" y="81.3">GPIO38</text>
<text x="276.8" y="88.9">GPIO35</text>
<text x="276.8" y="86.4">GPIO36</text>
<text x="23.9" y="91.5" transform="rotate(-90 23.9 91.5)">VBUS</text>
<text x="114" y="90.5" transform="rotate(-90 114 90.5)">GPIO13</text>
<text x="181.6" y="94">GPIO1</text>
<text x="181.6" y="91.4">GPIO0</text>
<text x="276.8" y="91.4">GPIO34</text>
<text x="276.8" y="94">GPIO33</text>
<text x="181.6" y="96.5">GPIO2</text>
<text x="181.6" y="99.1">GPIO3</text>
<text x="181.6" y="101.6">GPIO4</text>
<text x="181.6" y="106.7">GPIO6</text>
<text x="181.6" y="104.1">GPIO5</text>
<text x="181.6" y="111.8">GPIO8</text>
<text x="181.6" y="109.2">GPIO7</text>
<text x="191.8" y="111.8">SDA</text>
<text x="181.6" y="114.3">GPIO9</text>
<text x="191.8" y="114.3">SCL</text>
<text x="276.8" y="114.3">GPIO26</text>
<text x="59.8" y="142.2">SDA</text>
<text x="243.6" y="139.9" transform="rotate(-90 243.6 139.9)">D+</text>
<text x="60" y="144.8">SCL</text>
<text x="123.2" y="149.9">GPIO2</text>
<text x="123.2" y="147.3">GPIO1</text>
<text x="123.2" y="144.8">GPIO0</text>
<text x="161.2" y="147.3">GPIO44</text>
<text x="161.2" y="149.9">GPIO43</text>
<text x="164.1" y="144.8">RST</text>
<text x="215.6" y="148.8" transform="rotate(-90 215.6 148.8)">GPIO10</text>
<text x="218.2" y="148.8" transform="rotate(-90 218.2 148.8)">GPIO11</text>
<text x="220.7" y="148.8" transform="rotate(-90 220.7 148.8)">GPIO12</text>
<text x="223.3" y="148.8" transform="rotate(-90 223.3 148.8)">GPIO13</text>
<text x="225.8" y="148.8" transform="rotate(-90 225.8 148.8)">GPIO14</text>
<text x="230.9" y="148.8" transform="rotate(-90 230.9 148.8)">GPIO15</text>
<text x="233.4" y="148.8" transform="rotate(-90 233.4 148.8)">GPIO16</text>
<text x="236" y="148.8" transform="rotate(-90 236 148.8)">GPIO17</text>
<text x="238.5" y="148.8" transform="rotate(-90 238.5 148.8)">GPIO18</text>
<text x="241" y="148.8" transform="rotate(-90 241 148.8)">GPIO19</text>
<text x="243.6" y="148.8" transform="rotate(-90 243.6 148.8)">GPIO20</text>
<text x="248.7" y="148.8" transform="rotate(-90 248.7 148.8)">GPIO21</text>
<text x="123.2" y="154.9">GPIO4</text>
<text x="123.2" y="152.4">GPIO3</text>
<text x="161.2" y="152.4">GPIO42</text>
<text x="161.2" y="154.9">GPIO41</text>
<text x="123.2" y="157.5">GPIO5</text>
<text x="123.2" y="160">GPIO6</text>
<text x="161.2" y="160">GPIO39</text>
<text x="161.2" y="157.5">GPIO40</text>
<text x="64.8" y="167.6">GPIO18</text>
<text x="123.2" y="167.6">GPIO9</text>
<text x="123.2" y="165.1">GPIO8</text>
<text x="123.2" y="162.6">GPIO7</text>
<text x="161.2" y="162.6">GPIO38</text>
<text x="161.2" y="165.1">GPIO37</text>
<text x="161.2" y="167.6">GPIO36</text>
<text x="21.3" y="174">GPIO0</text>
<text x="40.9" y="174">RST</text>
<text x="123.2" y="170.2">GPIO10</text>
<text x="123.2" y="172.7">GPIO11</text>
<text x="161.2" y="170.2">GPIO35</text>
<text x="161.2" y="172.7">GPIO34</text>
<text x="123.2" y="175.3">GPIO12</text>
<text x="123.2" y="177.8">GPIO13</text>
<text x="161.2" y="177.8">GPIO26</text>
<text x="161.2" y="175.3">GPIO33</text>
<text x="123.2" y="182.9">GPIO15</text>
<text x="123.2" y="185.4">GPIO16</text>
<text x="123.2" y="180.3">GPIO14</text>
<text x="161.2" y="180.3">GPIO21</text>
<text x="161.2" y="182.9">GPIO20</text>
<text x="161.2" y="185.4">GPIO19</text>
<text x="161.2" y="188">GPIO18</text>
<text x="161.2" y="190.5">GPIO17</text>
</g>
<g font-size="1.8" fill="#008400">
<text x="153.9" y="29.3">R2</text>
<text x="204.5" y="25.4">XTAL_P 1</text>
<text x="218.6" y="25.4">3 XTAL_N</text>
<text x="153.8" y="33.1">C4</text>
<text x="153.4" y="36.9">R11</text>
<text x="49.6" y="54.3">D3</text>
<text x="53.4" y="54.3">D4</text>
<text x="57.3" y="54.3">D5</text>
<text x="30.6" y="144.3">R8</text>
</g>
<text font-size="1.1" fill="#840000" x="84.9" y="172.5">RGB</text>
<g font-size=".8" fill="#0000c2">
<text x="157.8" y="29.6">R1</text>
<text x="157.8" y="37.8">R2</text>
</g>
</svg>
